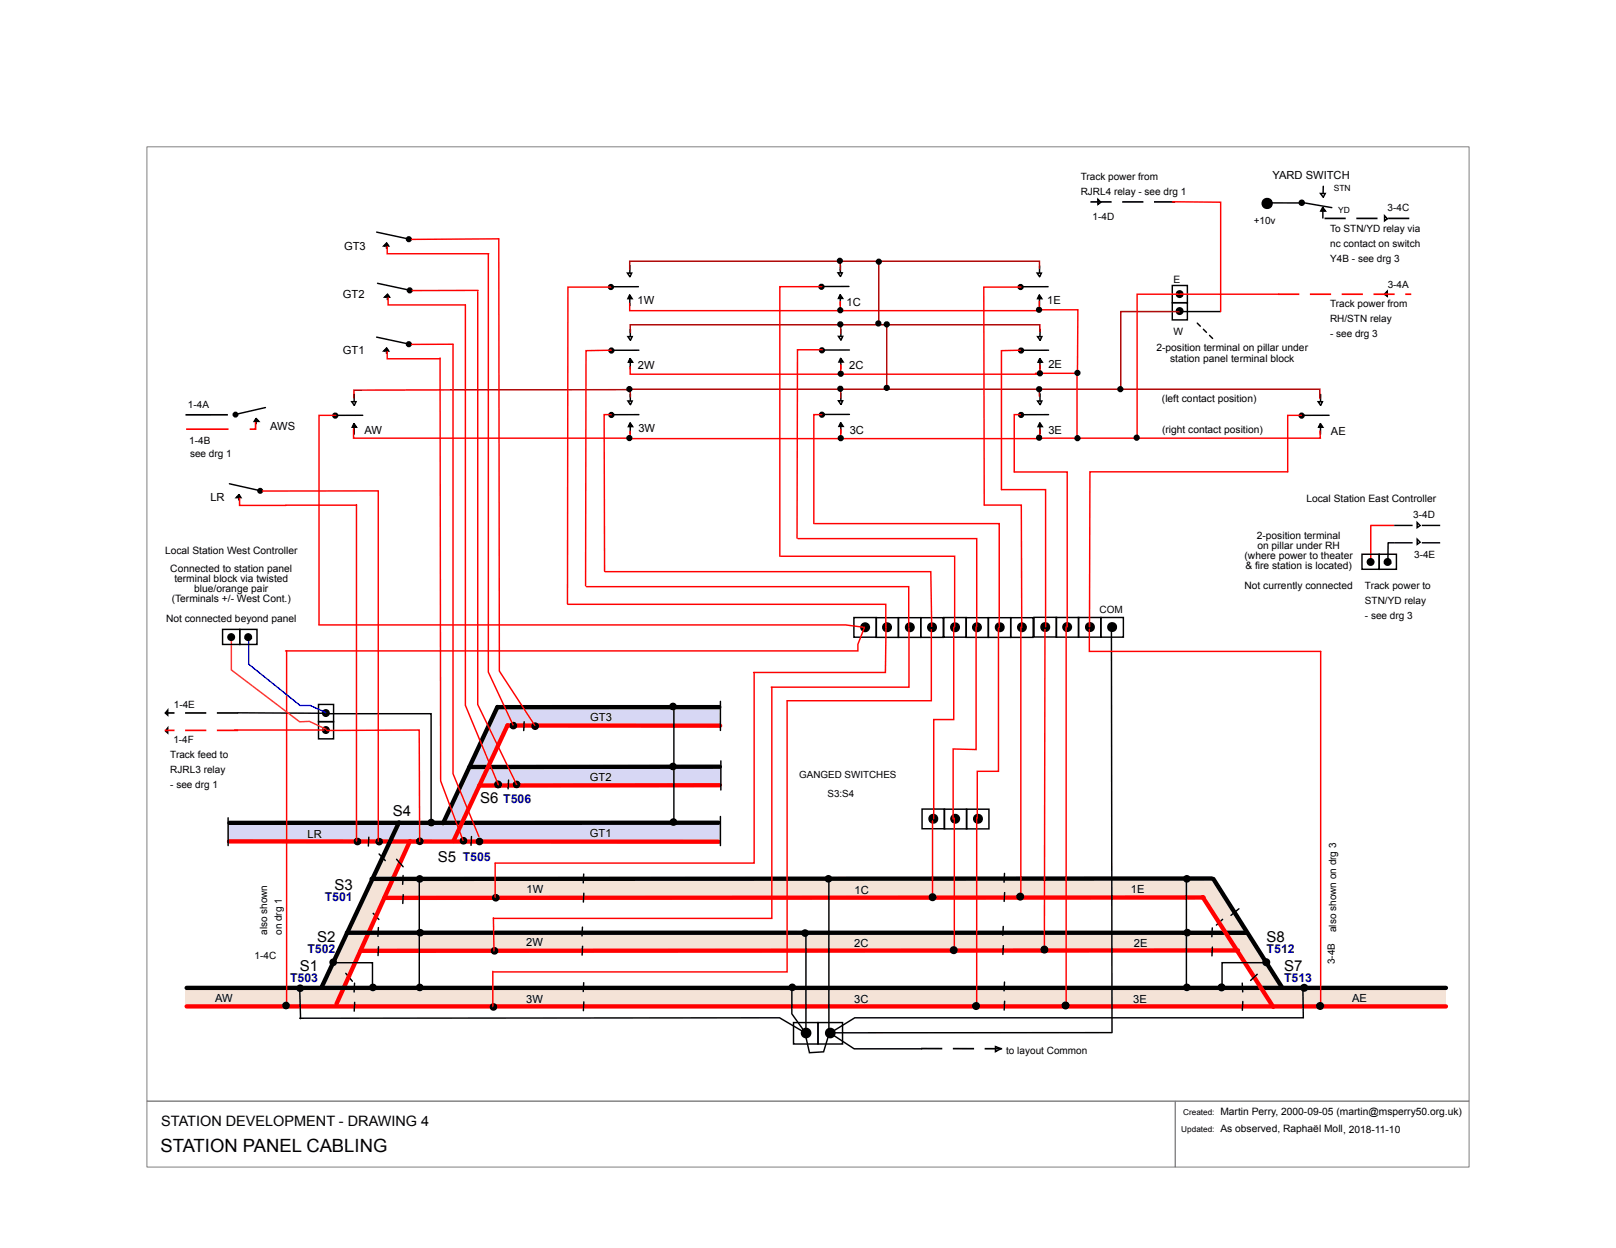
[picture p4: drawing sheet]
<svg xmlns="http://www.w3.org/2000/svg" width="279mm" height="216mm" viewBox="0 0 279 216" stroke-linecap="round" stroke-linejoin="round" font-family="sans-serif">
<path d="M25.4 25.4h228.6v165.1h-228.6zM25.4 190.5h177.8v11.4h-177.8zM203.2 190.5h50.8v11.4h-50.8z" fill="none" stroke="#808080" stroke-width=".17"/>
<g fill="#d7d7f4">
<path d="M86 122.3h38.4l.1 3.2h-36.8z"/>
<path d="M84.4 132.9l40.1-.3v3.2l-41.7 .1z"/>
<path d="M86 122.3l1.8 3.2-9.4 20-11 .1 1.6-3.3 7.6 .1z"/>
<path d="M80 142.3h44.6l-.1 3.3-46.1-.1z"/>
</g>
<g fill="#f4e3d7">
<path d="M39.5 142.4l-.1 3.2h28l3.5-.1-11.4 25.4h-4.1l13.6-28.6z"/>
<path d="M68 151.9l141.5 .1-1.5 3.4-141.5-.1z"/>
<path d="M63.7 161.3l148.3 .2 2 2.9-151.7 .1z"/>
<path d="M32 170.9h27.5l-1.5 3h-26z"/>
<path d="M59.5 170.9h158.5l2.1 3.3-162.1-.3z"/>
<path d="M208 151.9l1.5 .1 12.2 18.8-1.6 3.4-12.2-19z"/>
<path d="M220 170.9h30v3.2l-29.9 .1z"/>
</g>
<path d="M39.5 142.4l29.5-.1-1.6 3.3 3.5-.1-3.5 .1h-28z" fill="#d7d7f4"/>
<path d="M207 55.9l3 3z" fill="#d7d7f4" stroke="#000" stroke-width=".25" stroke-dasharray=".7 .7"/>
<g fill="none" stroke="#f00" stroke-width=".25">
<path d="M202.7 34.9l8.3 .1v18.9M67 42.6v1.3h17.5M67.1 51.5v1.3h13.4v69.2l5.7 13.8M71.1 59.6h7.2v74.2l4.5 10.9M71.1 41.4l15.1-.1 .1 74.8 6.1 9.4M82.6 50.5v71.4l6.7 13.8M82.7 50.2l-11.4 .1M84.4 44v72.3l4.3 9.1M105.6 49.7h-7.4l-.1 54.8M142.1 49.6h-7.3v46.6M145.3 52.1v1.5M176.5 49.7h-6.4l.1 37.7h6.4l.1 21.1"/>
<path d="M179.6 53.6h6.8l-.1 11h-7.3M179.7 52.1v1.6h-70.8v-1.3M203.8 50.9h-7.2v24.8M203.9 50.9h17.2M58 71.9h-2.8v36.1M61.1 74.2v1.6h47.7M67 60.8v1.3h9.1M76.1 61.9l.1 73.2 3.9 10.3M105.7 71.7h-1.2v27.1M105.7 60.6l-4.4 .1-.1 40.6M142.1 71.7h-1.4v18.9M142.2 60.5h-4.3l-.1 32.6"/>
<path d="M145.4 63.1v1.5M145.4 74.3v1.4M176.4 60.6l-3.3 .1v24h7.7v23.7M176.4 71.7h-1v10h9.1v26.7M179.8 74.3v1.6h-70.8v-1.3M179.8 63.1v1.6h-70.8v-1.3M186.2 64.5v11.2M225 71.9h-2.4v9.7h-34.2v26.8M228.2 74.6l.1 1.2h-48.6M41.4 86.2v1.2h8M45.4 84.9l20 .1v60.5M49.4 87.4h12.2"/>
<path d="M61.6 87.3v58.2M104.6 98.9h56.3l.2 9.5M135 96.2h30.1v12.2M138 93.2h30.9v15.2M140.9 90.6h31.9v17.9M241 90.9h-4v6M49.6 112.6v61.4M55.1 108.1h91.1l3.1 .4M98.2 104.5h54.9v4M101.4 101.5h55.7v6.9M130.4 116.3v33h-44.8v5.9M133.4 118.9v40h-48.1"/>
<path d="M149.5 108.5l-1.2 3v1.1h-98.9M153.2 108.5l-.1 7.8h-22.8M157.2 108.6v10.3h-23.9M161 108.9v12.3h-24.9v46.9h-50.8M164.9 108.5v16h-3.5v17.2M168.8 108.5v21.2l-4-.1v12.1M172.6 108.6v24.8h-3.6v8.1M176.5 108.5v46.6M180.7 108.9l-.1 55.4M184.3 108.4v65.5M188.3 108.9v3.8h40v61.4M40.6 126.3h15.4"/>
<path d="M56.4 126.4l16.1-.1 .1 19.2M85.3 158.8l.1 5.7M161.2 142v13.2M165 141.6v22.8M168.9 141.5v32.5M85.2 168v6.1"/>
</g>
<g fill="none" stroke="#000" stroke-width=".25">
<path d="M190.3 35l-.5-.5v.9l.5-.4M219.3 35.1h6M225.1 35l5.2 .9M228.5 36.3h.5M228.7 35.9l-.3 .6h.8l-.5-.6M228.7 36.5v1.2M228.7 36v.4M228.8 34.1l-.5-.6h.8l-.3 .6M228.8 32.2v1.2M239.9 37.8l-.5-.5v.9l.5-.3M65.1 40.2l5.5 1.1M65.1 58.3l5.5 1.2"/>
<path d="M65.3 49l5.5 1.2M66.5 42.4h.6M66.7 51.3h.5M66.8 42.1l-.5 .5h.9l-.3-.5M66.8 42.1v.4M66.8 42.6v.4M67 50.9l-.5 .5h.9l-.4-.5M67 51v.3M67 51.4v.4M108.7 51.5h.4M108.8 51.1l-.2 .6h.7l-.4-.6M108.9 51.1v.5"/>
<path d="M108.9 51.7v1.2M108.9 47.9l-.4-.7h.7l-.3 .7M108.9 46v1.2M109 58.8l-.4-.6h.7l-.3 .6M109 57v1.2M110.4 49.6h-4.7M145.1 51.4h.4M145.2 51l-.2 .6h.7l-.4-.6M145.3 51.7v1.1M145.3 51.1v.4M145.3 47.8l-.4-.6h.7l-.3 .6M145.3 46v1.2"/>
<path d="M145.4 58.8l-.4-.6h.7l-.3 .6M145.4 56.9v1.3M146.8 49.6h-4.7M179.5 51.5h.5M179.7 51.1l-.3 .6h.7l-.4-.6M179.7 51.7v1.2M179.7 51.1v.5M179.7 47.9l-.4-.7h.8l-.3 .7M179.7 46v1.2M179.8 58.8l-.4-.6h.7l-.3 .6M179.8 57v1.2M181.2 49.6h-4.7"/>
<path d="M202.7 52.4h2.6v2.9h-2.6zM202.7 49.4h2.6v3h-2.6zM204 53.9h7M239.4 50.9l.5-.5v.9l-.5-.4M44.1 72.8h.5M44.3 72.4l-.4 .5h.9l-.5-.5M44.3 72.4v.4M44.3 72.9v.4M45.9 70.5l-5.1 1.2M61 73.7h.5M61.2 73.3l.4 .6h-.7zM61.2 74v1.1"/>
<path d="M61.2 73.4v.4M61.2 70.1l-.4-.6h.8l-.3 .6M61.3 68.2l-.1 1.3M62.7 71.8l-4.7 .1M66.5 60.6h.6M66.8 60.2l-.5 .5h.9l-.3-.5M66.8 60.3v.4M66.8 60.8v.3M108.8 62.5h.4M108.8 73.6h.4M108.9 62l-.3 .7h.8l-.4-.7M108.9 73.2l-.3 .6h.8l-.4-.6"/>
<path d="M109 62.7v1.2M109 73.8v1.2M109 62.1v.5M109 73.2v.5M109 70l-.4-.6h.7l-.3 .6M109 68.1v1.2M110.5 60.6h-4.8M110.5 71.7h-4.8M145.2 62.4h.4M145.2 73.6h.4M145.3 62l-.3 .6h.8l-.4-.6M145.3 73.1l-.3 .7h.8l-.4-.7"/>
<path d="M145.4 62.1v.4M145.4 62.7v1.1M145.4 73.2v.5M145.4 73.8v1.2M145.4 70l-.4-.7h.7l-.3 .7M145.4 68.1v1.2M146.9 60.5l-4.7 .1M146.9 71.7h-4.7M179.6 62.5h.4M179.6 73.6h.4M179.8 62l-.3 .7h.7l-.4-.7M179.8 73.2l-.3 .6h.7l-.4-.6"/>
<path d="M179.8 62.7v1.2M179.8 73.8v1.2M179.8 62.1v.5M179.8 73.2v.5M179.8 70l-.4-.6h.7l-.3 .6M179.8 68.1v1.2M181.3 60.6h-4.7M181.3 71.7h-4.7M228.1 73.7h.5M228.3 73.3l-.3 .6h.7l-.4-.6M228.3 74v1.1M228.3 73.4v.4"/>
<path d="M228.3 70.1l-.4-.6h.7l-.2 .6M228.3 68.2v1.3M229.8 71.8l-4.7 .1M39.7 83.7l5.2 1.2M41 85.9h.5M41.3 85.6l-.5 .5h.9l-.4-.5M41.3 85.6v.4M41.3 86.1v.4M235.5 95.9h3v2.6h-3zM238.5 95.9h2.9v2.6h-2.9zM240 96.9l-.5 .5h.9l-.4-.5M241 93.9h-1v3.5"/>
<path d="M245.5 90.9l-.5-.5v.9l.5-.4M245.5 93.8l-.5-.5v.9l.5-.4M38.5 108.9h3v2.6h-3zM41.5 108.9h2.9v2.6h-2.9zM43 109.9l-.5 .5h.9l-.4-.5M147.6 106.8h3.9v3.4h-3.9zM151.5 106.9h3.9v3.4h-3.9zM155.3 106.9h3.9v3.4h-3.9zM159.2 106.9h3.9v3.4h-3.9zM163.2 106.8h3.9v3.4h-3.9zM167 106.9h3.9v3.4h-3.9zM170.9 106.9h3.8v3.4h-3.8z"/>
<path d="M174.7 106.9h3.9v3.4h-3.9zM178.8 106.8h3.9v3.4h-3.9zM182.6 106.8h3.9v3.4h-3.9zM186.5 106.8h3.8v3.4h-3.8zM190.3 106.8h3.9v3.4h-3.9zM192.2 108.6l.1 70M28.6 126.4l.4-.5v.9l-.4-.3M28.6 123.3l.4-.5v.9l-.4-.3M41.2 123.3l15.1 .1M55.1 124.8h2.6v3h-2.6zM55.1 121.9h2.6v2.9h-2.6zM56.2 123.5h18.3v18.7"/>
<path d="M87.9 134.9v1.6M90.6 124.9l-.1 1.5M116.5 122.4v20M124.6 121.3v5.1M124.6 131.6v5.1M159.4 140h3.9v3.4h-3.9zM163.3 140h3.8v3.4h-3.8zM167.1 140h3.9v3.4h-3.9zM39.4 141.5v4.8M63.8 144.8l-.1 1.6M64.5 158l1 1.1M65.5 147.7l1.1 1.2"/>
<path d="M68.6 148.7l1.1 1.2M69.7 151.5l-.1 1.5M69.7 154.8l-.1 1.5M72.5 152v18.8M81.5 144.7l-.1 1.5M100.9 151.2l-.1 1.5M100.9 154.5v1.6M124.6 141.3v5M143.3 152v26.5M173.7 151.1l-.1 1.5M173.7 154.4l-.1 1.5M205.1 152v18.8"/>
<path d="M211.4 159l-1.1 1M214.2 157.2l-1.4 1.2M51.8 176.2l83-.1 4.4 2.6M51.8 170.9l.2 5.3M57.5 166.5h6.9v4.2M59.8 168.4l1.1 1.4M61.3 170.1l-.1 1.5M61.3 173.4l-.1 1.5M65.4 160.5l-.1 1.5M65.4 163.8v1.5M100.7 160.4l-.1 1.5M100.7 163.7l-.1 1.5"/>
<path d="M100.9 170l-.1 1.5M100.9 173.3v1.5M136.9 171.1v4.3l2.3 3.2M137.2 176.9h4.2v3.7h-4.2zM139.3 161.1v17.4M141.4 176.9h4.3v3.7h-4.3zM143.5 178.5l-1.1 3.5-2.4 .1-.8-3.3M143.5 178.7l4.2 2.7h11.7M173.5 160.3l-.1 1.5M173.5 163.6l-.1 1.5M173.7 169.9l-.1 1.5M173.7 173.2l-.1 1.5"/>
<path d="M192.2 178.6l-48.8 .1M209.6 160.5l-.1 1.6M209.6 163.8l-.1 1.6M214.8 170.1l.1 1.5M214.9 173.3l-.1 1.5M217.4 168.5l-1.2 1.1M219 166.5h-7.7v4.2M225.3 170.9v5.2h-77.5l-4.2 2.6M173 181.4l-.9-.4v.9l.9-.5"/>
<circle cx="219.1" cy="35.2" r=".86"/>
<circle cx="225.1" cy="35.1" r=".43"/>
<circle cx="70.7" cy="59.5" r=".41"/>
<circle cx="70.7" cy="41.4" r=".4"/>
<circle cx="70.8" cy="50.2" r=".4"/>
<circle cx="105.6" cy="49.7" r=".41"/>
<circle cx="142" cy="49.6" r=".41"/>
<circle cx="145.2" cy="45.1" r=".41"/>
<circle cx="145.3" cy="53.7" r=".41"/>
<circle cx="145.3" cy="56.1" r=".41"/>
<circle cx="151.9" cy="56" r=".41"/>
<circle cx="151.9" cy="45.3" r=".41"/>
<circle cx="153.3" cy="56.1" r=".41"/>
<circle cx="176.5" cy="49.7" r=".41"/>
<circle cx="179.6" cy="53.6" r=".41"/>
<circle cx="204" cy="53.8" r=".56"/>
<circle cx="204" cy="50.9" r=".56"/>
<circle cx="40.7" cy="71.7" r=".39"/>
<circle cx="58" cy="71.9" r=".41"/>
<circle cx="105.7" cy="60.6" r=".41"/>
<circle cx="105.7" cy="71.8" r=".41"/>
<circle cx="108.8" cy="75.8" r=".41"/>
<circle cx="108.8" cy="67.3" r=".41"/>
<circle cx="142.1" cy="60.6" r=".41"/>
<circle cx="142.1" cy="71.7" r=".41"/>
<circle cx="145.3" cy="67.3" r=".41"/>
<circle cx="145.4" cy="75.8" r=".41"/>
<circle cx="145.4" cy="64.7" r=".41"/>
<circle cx="153.3" cy="67.1" r=".41"/>
<circle cx="176.5" cy="71.8" r=".41"/>
<circle cx="176.5" cy="60.6" r=".41"/>
<circle cx="179.7" cy="67.3" r=".41"/>
<circle cx="179.7" cy="75.7" r=".41"/>
<circle cx="179.8" cy="64.6" r=".41"/>
<circle cx="186.3" cy="75.8" r=".41"/>
<circle cx="186.3" cy="64.5" r=".41"/>
<circle cx="193.7" cy="67.3" r=".41"/>
<circle cx="196.5" cy="75.7" r=".41"/>
<circle cx="225" cy="71.9" r=".41"/>
<circle cx="45" cy="84.9" r=".4"/>
<circle cx="237" cy="97.2" r=".56"/>
<circle cx="239.9" cy="97.2" r=".56"/>
<circle cx="40" cy="110.2" r=".56"/>
<circle cx="42.9" cy="110.2" r=".56"/>
<circle cx="149.6" cy="108.5" r=".73"/>
<circle cx="153.4" cy="108.5" r=".74"/>
<circle cx="157.3" cy="108.5" r=".73"/>
<circle cx="161.1" cy="108.5" r=".74"/>
<circle cx="165.1" cy="108.5" r=".74"/>
<circle cx="168.9" cy="108.5" r=".73"/>
<circle cx="172.8" cy="108.5" r=".74"/>
<circle cx="176.7" cy="108.5" r=".73"/>
<circle cx="180.7" cy="108.5" r=".74"/>
<circle cx="184.5" cy="108.5" r=".73"/>
<circle cx="188.4" cy="108.5" r=".74"/>
<circle cx="192.3" cy="108.5" r=".74"/>
<circle cx="56.3" cy="126.3" r=".56"/>
<circle cx="56.3" cy="123.4" r=".56"/>
<circle cx="86.1" cy="135.7" r=".56"/>
<circle cx="88.8" cy="125.5" r=".54"/>
<circle cx="89.3" cy="135.7" r=".54"/>
<circle cx="92.5" cy="125.6" r=".54"/>
<circle cx="116.4" cy="132.6" r=".54"/>
<circle cx="116.4" cy="122.2" r=".54"/>
<circle cx="61.8" cy="145.6" r=".54"/>
<circle cx="65.6" cy="145.6" r=".54"/>
<circle cx="72.6" cy="152.1" r=".54"/>
<circle cx="72.6" cy="145.5" r=".54"/>
<circle cx="74.6" cy="142.3" r=".54"/>
<circle cx="80.1" cy="145.5" r=".54"/>
<circle cx="82.9" cy="145.6" r=".54"/>
<circle cx="85.7" cy="155.3" r=".54"/>
<circle cx="116.4" cy="142.2" r=".54"/>
<circle cx="143.2" cy="152" r=".53"/>
<circle cx="161.2" cy="155.2" r=".57"/>
<circle cx="161.4" cy="141.6" r=".74"/>
<circle cx="165.1" cy="141.6" r=".73"/>
<circle cx="169.1" cy="141.6" r=".74"/>
<circle cx="176.4" cy="155.1" r=".57"/>
<circle cx="205.2" cy="152" r=".53"/>
<circle cx="49.5" cy="174" r=".53"/>
<circle cx="51.9" cy="171" r=".54"/>
<circle cx="57.6" cy="166.5" r=".54"/>
<circle cx="64.5" cy="170.8" r=".54"/>
<circle cx="72.6" cy="170.8" r=".54"/>
<circle cx="72.6" cy="161.4" r=".54"/>
<circle cx="85.3" cy="174.2" r=".53"/>
<circle cx="85.5" cy="164.5" r=".53"/>
<circle cx="137" cy="170.8" r=".53"/>
<circle cx="139.2" cy="161.4" r=".54"/>
<circle cx="139.4" cy="178.7" r=".8"/>
<circle cx="143.6" cy="178.7" r=".8"/>
<circle cx="164.9" cy="164.4" r=".57"/>
<circle cx="168.8" cy="174" r=".57"/>
<circle cx="180.6" cy="164.3" r=".57"/>
<circle cx="184.2" cy="173.9" r=".57"/>
<circle cx="205.2" cy="170.8" r=".53"/>
<circle cx="205.3" cy="161.3" r=".53"/>
<circle cx="211.2" cy="170.8" r=".57"/>
<circle cx="218.9" cy="166.5" r=".57"/>
<circle cx="225.5" cy="170.9" r=".57"/>
<circle cx="228.2" cy="174" r=".57"/>
</g>
<g fill="#000">
<circle cx="219.1" cy="35.2" r=".86"/>
<circle cx="225.1" cy="35.1" r=".44"/>
<circle cx="70.7" cy="59.5" r=".41"/>
<circle cx="70.7" cy="41.4" r=".41"/>
<circle cx="70.8" cy="50.2" r=".41"/>
<circle cx="105.6" cy="49.7" r=".42"/>
<circle cx="142" cy="49.6" r=".42"/>
<circle cx="145.2" cy="45.1" r=".41"/>
<circle cx="145.3" cy="53.7" r=".42"/>
<circle cx="145.3" cy="56.1" r=".42"/>
<circle cx="151.9" cy="56" r=".42"/>
<circle cx="151.9" cy="45.3" r=".41"/>
<circle cx="153.3" cy="56.1" r=".42"/>
<circle cx="176.5" cy="49.7" r=".41"/>
<circle cx="179.6" cy="53.6" r=".42"/>
<circle cx="203.9" cy="50.9" r=".57"/>
<circle cx="203.9" cy="53.8" r=".57"/>
<circle cx="40.7" cy="71.7" r=".39"/>
<circle cx="58" cy="71.9" r=".42"/>
<circle cx="105.7" cy="71.8" r=".42"/>
<circle cx="105.7" cy="60.6" r=".42"/>
<circle cx="108.8" cy="67.3" r=".41"/>
<circle cx="108.8" cy="75.8" r=".41"/>
<circle cx="142.1" cy="60.6" r=".42"/>
<circle cx="142.1" cy="71.7" r=".41"/>
<circle cx="145.3" cy="67.3" r=".42"/>
<circle cx="145.4" cy="75.8" r=".42"/>
<circle cx="145.4" cy="64.7" r=".42"/>
<circle cx="153.3" cy="67.1" r=".42"/>
<circle cx="176.5" cy="71.8" r=".42"/>
<circle cx="176.5" cy="60.6" r=".42"/>
<circle cx="179.7" cy="67.3" r=".42"/>
<circle cx="179.7" cy="75.7" r=".42"/>
<circle cx="179.8" cy="64.6" r=".41"/>
<circle cx="186.3" cy="75.8" r=".42"/>
<circle cx="186.3" cy="64.5" r=".41"/>
<circle cx="193.7" cy="67.3" r=".41"/>
<circle cx="196.5" cy="75.7" r=".42"/>
<circle cx="225" cy="71.9" r=".41"/>
<circle cx="45" cy="84.9" r=".4"/>
<circle cx="237" cy="97.2" r=".57"/>
<circle cx="239.9" cy="97.2" r=".57"/>
<circle cx="40" cy="110.2" r=".57"/>
<circle cx="42.9" cy="110.2" r=".57"/>
<circle cx="149.6" cy="108.5" r=".74"/>
<circle cx="153.4" cy="108.5" r=".74"/>
<circle cx="157.3" cy="108.5" r=".74"/>
<circle cx="161.1" cy="108.5" r=".74"/>
<circle cx="165.1" cy="108.5" r=".74"/>
<circle cx="168.9" cy="108.5" r=".74"/>
<circle cx="172.8" cy="108.5" r=".74"/>
<circle cx="176.7" cy="108.5" r=".74"/>
<circle cx="180.7" cy="108.5" r=".74"/>
<circle cx="184.5" cy="108.5" r=".74"/>
<circle cx="188.4" cy="108.5" r=".74"/>
<circle cx="192.3" cy="108.5" r=".74"/>
<circle cx="56.3" cy="126.3" r=".57"/>
<circle cx="56.3" cy="123.4" r=".57"/>
<circle cx="86.1" cy="135.7" r=".56"/>
<circle cx="88.8" cy="125.5" r=".54"/>
<circle cx="89.3" cy="135.7" r=".54"/>
<circle cx="92.5" cy="125.6" r=".54"/>
<circle cx="116.4" cy="122.2" r=".54"/>
<circle cx="116.4" cy="132.6" r=".54"/>
<circle cx="61.8" cy="145.6" r=".54"/>
<circle cx="65.6" cy="145.6" r=".54"/>
<circle cx="72.6" cy="152.1" r=".54"/>
<circle cx="72.6" cy="145.5" r=".54"/>
<circle cx="74.6" cy="142.3" r=".54"/>
<circle cx="80.1" cy="145.5" r=".54"/>
<circle cx="82.9" cy="145.6" r=".54"/>
<circle cx="85.7" cy="155.3" r=".54"/>
<circle cx="116.4" cy="142.2" r=".54"/>
<circle cx="143.2" cy="152" r=".54"/>
<circle cx="161.2" cy="155.2" r=".57"/>
<circle cx="161.4" cy="141.6" r=".74"/>
<circle cx="165.1" cy="141.6" r=".74"/>
<circle cx="169.1" cy="141.6" r=".74"/>
<circle cx="176.4" cy="155.1" r=".57"/>
<circle cx="205.2" cy="152" r=".54"/>
<circle cx="49.4" cy="174" r=".54"/>
<circle cx="51.9" cy="171" r=".54"/>
<circle cx="57.6" cy="166.5" r=".54"/>
<circle cx="64.5" cy="170.8" r=".54"/>
<circle cx="72.6" cy="170.8" r=".54"/>
<circle cx="72.6" cy="161.4" r=".54"/>
<circle cx="85.3" cy="174.2" r=".54"/>
<circle cx="85.5" cy="164.5" r=".54"/>
<circle cx="137" cy="170.8" r=".54"/>
<circle cx="139.2" cy="161.4" r=".54"/>
<circle cx="139.4" cy="178.7" r=".81"/>
<circle cx="143.5" cy="178.7" r=".81"/>
<circle cx="164.9" cy="164.4" r=".57"/>
<circle cx="168.8" cy="174" r=".57"/>
<circle cx="180.6" cy="164.3" r=".57"/>
<circle cx="184.2" cy="173.9" r=".57"/>
<circle cx="205.2" cy="170.8" r=".54"/>
<circle cx="205.3" cy="161.3" r=".54"/>
<circle cx="211.2" cy="170.8" r=".57"/>
<circle cx="218.9" cy="166.5" r=".57"/>
<circle cx="225.5" cy="170.9" r=".57"/>
<circle cx="228.2" cy="174" r=".57"/>
</g>
<path d="M124.4 122.3h-38.4l-9.4 20.1M124.5 132.6l-43.3 .1M69 142.3l-13.4 28.4M124.2 142.3l-84.5 .1M209.5 152h-145.3M209.8 152.1l11.9 18.7M32.3 170.9h217.7M60 161.4h155.6" fill="none" stroke="#000" stroke-width=".75"/>
<path d="M87.7 125.5h36.8M87.8 125.5l-9.4 20M124.5 135.8l-41.7 .1M39.6 145.6h84.6M70.9 145.5l-12.7 28.1M207.9 155.2l12.2 19M208.1 155.3h-141.6M32.3 174.1h217.7M214 164.4l-151.7 .1" fill="none" stroke="#f00" stroke-width=".75"/>
<path d="M145.3 45.2v1.5M145.4 56.2v1.5M151.9 45.1v10.9M153.3 56v11.3M179.7 46.4v-1.2h-70.8v1.4M179.8 57.4v-1.2h-70.8v1.4M204 53.9h-10.2v13.4M108.9 67.4l-47.7 .1v1.4M145.4 67.3v1.6M179.6 67.3h48.6v1.6M179.7 68.6v-1.3h-70.7v1.4" fill="none" stroke="#a00" stroke-width=".25"/>
<path d="M203.2 34.9h-15.1M243.7 37.8h-15.2M41.2 123.3h-12.7M159.3 181.4h14" fill="none" stroke="#000" stroke-width=".29" stroke-dasharray="3.7 1.8" stroke-linecap="butt"/>
<path d="M32.1 71.8h8.2" fill="none" stroke="#000" stroke-width=".29" stroke-dasharray="7.3 3.7" stroke-linecap="butt"/>
<path d="M32.2 74.2h12v-1.2" fill="none" stroke="#f00" stroke-width=".29" stroke-dasharray="7.3 3.7" stroke-linecap="butt"/>
<path d="M221 50.9h23M41.2 126.4h-12.7" fill="none" stroke="#f00" stroke-width=".29" stroke-dasharray="3.7 1.8" stroke-linecap="butt"/>
<path d="M43 109.9v5l8.9 7.1h1.7l2.7 1.3" fill="none" stroke="#00f" stroke-width=".25"/>
<path d="M40 109.9v6l11.8 9 1.7-.1 2.9 1.4" fill="none" stroke="#f60" stroke-width=".25"/>
<path d="M249 93.9h-9M249 90.9h-9" fill="none" stroke="#000" stroke-width=".25" stroke-dasharray="3.2 1.6" stroke-linecap="butt"/>
<text font-size="3.2" x="27.7" y="199.2">STATION PANEL CABLING</text>
<g font-size="2.6">
<text x="67.9" y="141.1">S4</text>
<text x="83" y="138.9">S6</text>
<text x="75.7" y="149.1">S5</text>
<text x="57.8" y="153.9">S3</text>
<text x="51.8" y="167.9">S1</text>
<text x="54.8" y="162.9">S2</text>
<text x="219" y="162.9">S8</text>
<text x="222" y="167.9">S7</text>
</g>
<text font-size="2.5" x="27.9" y="194.9">STATION DEVELOPMENT - DRAWING 4</text>
<g font-size="2.1" fill="#000080">
<text x="87" y="138.9">T506</text>
<text x="80" y="148.9">T505</text>
<text x="56.1" y="155.9">T501</text>
<text x="53.1" y="164.9">T502</text>
<text x="219" y="164.9">T512</text>
<text x="50.1" y="169.9">T503</text>
<text x="222" y="169.9">T513</text>
</g>
<g font-size="1.9">
<text x="220" y="30.9">YARD SWITCH</text>
<text x="59.5" y="43.2">GT3</text>
<text x="59.3" y="51.5">GT2</text>
<text x="110.2" y="52.6">1W</text>
<text x="146.4" y="52.9">1C</text>
<text x="181.1" y="52.5">1E</text>
<text x="59.3" y="61.3">GT1</text>
<text x="110.3" y="63.8">2W</text>
<text x="146.8" y="63.8">2C</text>
<text x="181.3" y="63.7">2E</text>
<text x="46.7" y="74.3">AWS</text>
<text x="63" y="75.1">AW</text>
<text x="110.4" y="74.7">3W</text>
<text x="146.9" y="75.1">3C</text>
<text x="181.3" y="75">3E</text>
<text x="230.1" y="75.2">AE</text>
<text x="36.4" y="86.6">LR</text>
<text x="102" y="124.7">GT3</text>
<text x="102" y="135">GT2</text>
<text x="53.2" y="144.9">LR</text>
<text x="102" y="144.8">GT1</text>
<text x="91" y="154.5">1W</text>
<text x="147.8" y="154.6">1C</text>
<text x="195.5" y="154.5">1E</text>
<text x="91" y="163.7">2W</text>
<text x="147.7" y="163.8">2C</text>
<text x="196" y="163.8">2E</text>
<text x="37.2" y="173.3">AW</text>
<text x="91" y="173.5">3W</text>
<text x="147.7" y="173.5">3C</text>
<text x="195.9" y="173.4">3E</text>
<text x="233.8" y="173.3">AE</text>
</g>
<g font-size="1.8">
<text x="202.9" y="48.9">E</text>
<text x="202.9" y="57.9">W</text>
<text x="199.9" y="60.8">2-position terminal on pillar under</text>
<text x="202.3" y="62.6">station panel terminal block</text>
<text x="200.9" y="69.5">(left contact position)</text>
<text x="200.9" y="74.9">(right contact position)</text>
<text x="225.9" y="86.9">Local Station East Controller</text>
<text x="28.5" y="95.9">Local Station West Controller</text>
<text x="217.3" y="93.2">2-position terminal</text>
<text x="217.4" y="94.9">on pillar under RH</text>
<text x="29.4" y="98.9">Connected to station panel</text>
<text x="30.1" y="100.7">terminal block via twisted</text>
<text x="215.2" y="96.7">(where power to theater</text>
<text x="215.2" y="101.9">Not currently connected</text>
<text x="215.3" y="98.4">&amp; fire station is located)</text>
<text x="28.7" y="107.7">Not connected beyond panel</text>
<text x="29.7" y="104.2">(Terminals +/- West Cont.)</text>
<text x="33.6" y="102.4">blue/orange pair</text>
<text x="211" y="192.9">Martin Perry, 2000-09-05 (martin@msperry50.org.uk)</text>
<text x="211" y="195.9">As observed, Raphaël Moll, 2018-11-10</text>
</g>
<g font-size="1.7">
<text x="186.9" y="31.1">Track power from</text>
<text x="186.9" y="33.7">RJRL4 relay - see drg 1</text>
<text x="188.9" y="38">1-4D</text>
<text x="216.8" y="38.7">+10v</text>
<text x="230" y="40.2">To STN/YD relay via</text>
<text x="239.9" y="36.5">3-4C</text>
<text x="230" y="42.7">nc contact on switch</text>
<text x="230" y="45.3">Y4B - see drg 3</text>
<text x="230" y="53.2">Track power from</text>
<text x="239.9" y="49.9">3-4A</text>
<text x="230" y="55.7">RH/STN relay</text>
<text x="230" y="58.3">- see drg 3</text>
<text x="32.5" y="70.5">1-4A</text>
<text x="32.7" y="76.7">1-4B</text>
<text x="32.9" y="79.1">see drg 1</text>
<text x="244.4" y="89.7">3-4D</text>
<text x="236" y="101.9">Track power to</text>
<text x="244.5" y="96.5">3-4E</text>
<text x="190.1" y="106.1">COM</text>
<text x="236" y="104.5">STN/YD relay</text>
<text x="236" y="107.1">- see drg 3</text>
<text x="30" y="122.5">1-4E</text>
<text x="29.4" y="131.1">Track feed to</text>
<text x="30" y="128.6">1-4F</text>
<text x="29.4" y="133.7">RJRL3 relay</text>
<text x="29.4" y="136.2">- see drg 1</text>
<text x="138.2" y="134.5">GANGED SWITCHES</text>
<text x="143.1" y="137.9">S3:S4</text>
<text x="46.2" y="161.8" transform="rotate(-90 46.2 161.8)">also shown</text>
<text x="48.8" y="161.8" transform="rotate(-90 48.8 161.8)">on drg 1</text>
<text x="231" y="161.3" transform="rotate(-90 231 161.3)">also shown on drg 3</text>
<text x="44" y="165.9">1-4C</text>
<text x="230.8" y="166.8" transform="rotate(-90 230.8 166.8)">3-4B</text>
<text x="174" y="182.4">to layout Common</text>
</g>
<g font-size="1.5">
<text x="230.6" y="33.1">STN</text>
<text x="231.4" y="36.9">YD</text>
</g>
<g font-size="1.4">
<text x="204.2" y="195.9">Updated:</text>
<text x="204.6" y="192.9">Created:</text>
</g>
</svg>
